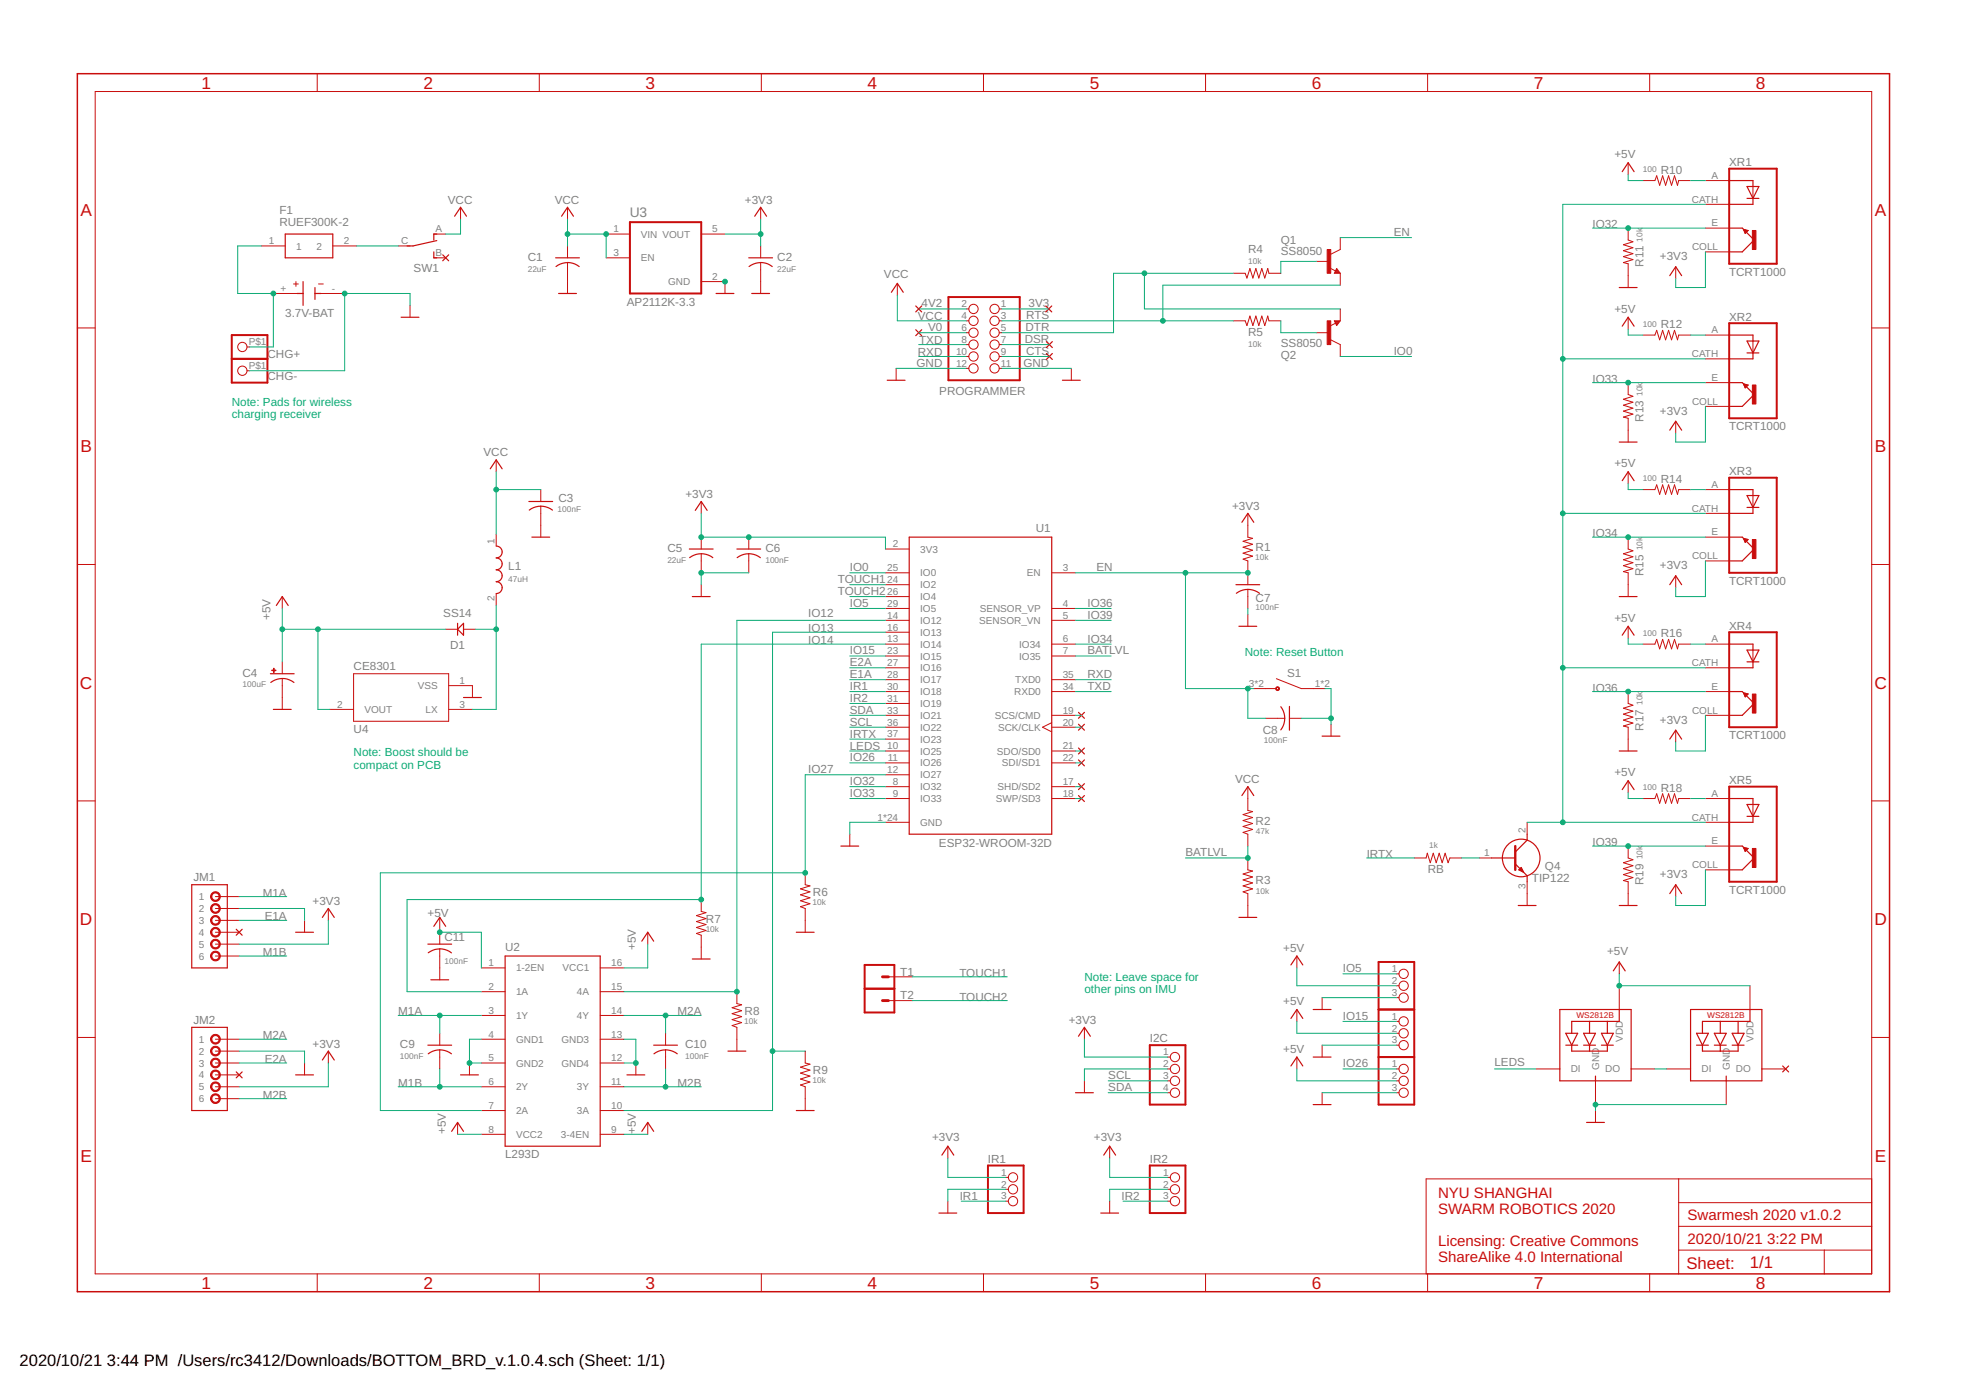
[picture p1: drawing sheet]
<svg xmlns="http://www.w3.org/2000/svg" width="420mm" height="297mm" viewBox="0 0 420 297" stroke-linecap="round" stroke-linejoin="round" font-family="sans-serif">
<g fill="none" stroke="#c90d0c" stroke-width=".25">
<path d="M346.7 36.7l1.3-1.9 1.2 1.9M369.5 38.6h5.1v1.3M373.4 39.9h2.5l-1.3 2.5zM61 50h10.1v5.1h-10.1zM92.7 53.8v1.3h.6M93.3 50h-.6v1.3M93.3 51.4l-5 1.2h-1.3M94.6 54.5l1.3 1.2M95.9 54.5l-1.3 1.2M97.2 46.2l1.2-1.9 1.3 1.9M118.7 55.1h5.1M118.8 57a4 4 0 0 1 5 0"/>
<path d="M120 46.2l1.3-1.9 1.3 1.9M160 55.1h5.1M160.1 57a4 4 0 0 1 4.9 0M161.3 46.2l1.3-1.9 1.2 1.9M285.7 57.9l.1 .2h-.4l.3-.5 .5 .7h-.8M356.8 58.9l1.3-1.9 1.3 1.9M369.5 48.7h2.8l2.6 2.6-2.6 2.5h-2.5M373.4 42.4h2.5M374.6 42.4v1.3h-5.1M63.5 62.7h1.3M64.8 60.2v5.1M67.3 62.7h1.3"/>
<path d="M67.3 61.4v2.6M85.7 67.8h3.8M119.4 62.7h3.8M153 62.7h3.8M160.7 62.7h3.8M190.5 62.5l1.3-1.9 1.2 1.9M195.7 70.5l1.3 1.2M195.7 65.4l1.3 1.3M197 70.5l-1.3 1.2M197 65.4l-1.3 1.3M223.5 65.4l1.3 1.3M223.6 75.5l1.3 1.3"/>
<path d="M223.6 73l1.3 1.3M224.8 65.4l-1.3 1.3M224.9 75.5l-1.3 1.3M224.9 73l-1.3 1.3M285.4 68.7h.8l-.5 .6-.3-.5h.4l-.1 .3M346.1 61.4h3.8M346.7 69.7l1.3-1.9 1.2 1.9M369.5 71.6h5.1v1.3M373.4 72.9h2.5l-1.3 2.5zM373.4 75.4h2.5M374.6 75.4v1.3h-5.1M189.6 81.3h3.8"/>
<path d="M227.1 81.3h3.8M346.1 94.5h3.8M356.8 91.9l1.3-1.9 1.3 1.9M369.5 81.8h2.8l2.6 2.5-2.6 2.5h-2.5M104.8 100.2l1.2-1.9 1.3 1.9M106 116.7a1.27 1.27 0 0 1 1.3 1.3 1.27 1.27 0 0 1-1.3 1.2 1.27 1.27 0 0 1 1.3 1.3 1.27 1.27 0 0 1-1.3 1.3 1.27 1.27 0 0 1 1.3 1.2 1.27 1.27 0 0 1-1.3 1.3 1.27 1.27 0 0 1 1.3 1.3 1.27 1.27 0 0 1-1.3 1.3M113 107.2h5.1M113.7 114.8h3.8M115.6 108.2l1.5 .3 1 .5M115.6 108.2l-1.6 .3-.9 .5M147.3 117.3h5.1M147.4 119.2a4 4 0 0 1 4.9 0"/>
<path d="M148.6 109.1l1.3-1.9 1.2 1.9M157.5 117.3h5.1M157.5 119.2a4 4 0 0 1 5 0M194.3 114.8h30.5v63.5h-30.5zM265.4 111.6l1.3-1.9 1.2 1.9M346.7 102.7l1.3-1.9 1.2 1.9M369.5 114.8h2.8l2.6 2.5-2.6 2.6h-2.5M369.5 104.6h5.1v1.3M373.4 105.9h2.5l-1.3 2.5zM373.4 108.4h2.5M374.6 108.4v1.3h-5.1M59.1 129.4l1.2-1.9 1.3 1.9"/>
<path d="M97.8 133.2v2.5M99.1 133.2v2.5l-1.3-1.2zM148 127.5h3.8M264.1 124.9h5.1M264.8 133.8h3.8M266.7 125.9l1.5 .4 1 .5M266.7 126l-1.6 .3-.9 .5M346.1 127.5h3.8M346.7 135.7l1.3-1.9 1.2 1.9M356.8 124.9l1.3-1.9 1.3 1.9M369.5 137.6h5.1v1.3M373.4 138.9h2.5l-1.3 2.5z"/>
<path d="M57.8 144h5.1M57.9 145.8a4 4 0 0 1 4.9 0M58.4 151.6h3.8M99.1 149.1h3.8M230.5 152.2l1.3 1.3M230.5 154.8l1.3 1.2M230.5 159.9l1.3 1.2M231.8 152.2l-1.3 1.3M231.8 154.8l-1.3 1.2M231.8 159.9l-1.3 1.2M273.7 151a4 4 0 0 1 0 5M275.6 151v5"/>
<path d="M282.6 157.3h3.8M356.8 157.9l1.3-1.9 1.3 1.9M369.5 147.8h2.8l2.6 2.5-2.6 2.6h-2.5M373.4 141.4h2.5M374.6 141.4v1.3h-5.1M230.5 162.4l1.3 1.3M230.5 167.5l1.3 1.2M230.5 170l1.3 1.3M231.8 162.4l-1.3 1.3M231.8 167.5l-1.3 1.2M231.8 170l-1.3 1.3M265.4 170l1.3-1.9 1.2 1.9"/>
<path d="M326.4 178.3v1.2l-2.6 2.6M346.1 160.5h3.8M346.7 168.7l1.3-1.9 1.2 1.9M369.5 170.6h5.1v1.3M373.4 171.9h2.5l-1.3 2.6zM373.4 174.5h2.5M374.6 174.5v1.2h-5.1M41 189.1h7.6v17.7h-7.6zM50.5 198.6l1.3 1.3M51.8 198.6l-1.3 1.3M63.2 199.2h3.8M68.9 196l1.3-1.9 1.2 1.9"/>
<path d="M92.7 198l1.3-2 1.2 2M170.2 199.2h3.8M179.7 180.8h3.8M264.8 196h3.8M318.7 183.3h5.1M323.8 184.6l2.6 2.6v1.2M324.5 193.5h3.8M324.6 185.9l.5-.5 .5 1zM324.7 185.8h.6M324.8 186h.6M324.9 185.6h.3M325.3 186.2h.2"/>
<path d="M346.1 193.5h3.8M356.8 191l1.3-1.9 1.3 1.9M369.5 180.8h2.8l2.6 2.5-2.6 2.6h-2.5M41 219.5h7.6v17.8h-7.6zM91.4 201.8h5.1M91.5 203.6a4 4 0 0 1 5 0M92.1 209.4h3.8M107.9 204.3h20.4v40.6h-20.4zM137.2 201.1l1.2-1.9 1.3 1.9M148 204.9h3.8M275.9 206.2l1.3-1.9 1.2 1.9M275.9 217.6l1.3-1.9 1.2 1.9"/>
<path d="M280.6 215.7h3.9M333.4 215.7h15.2v15.3h-15.2zM339.7 218.3v2.5M343.5 218.3v2.5M344.8 207.5l1.3-1.9 1.2 1.9M346.1 215.7v2.6h-10.2v2.5M361.3 215.7h15.2v15.3h-15.2zM367.6 218.3v2.5M371.5 218.3v2.5M374 215.7v2.6h-10.2v2.5M50.5 229.1l1.3 1.2M51.8 229.1l-1.3 1.2"/>
<path d="M63.2 229.7h3.8M68.9 226.5l1.3-1.9 1.2 1.9M91.4 223.4h5.1M91.5 225.2a4 4 0 0 1 5 0M98.4 229.7h3.8M134 229.7h3.8M139.7 223.4h5.1M139.8 225.2a4.1 4.1 0 0 1 4.9 0M155.6 224.6h3.8M170.2 237.3h3.8M229.8 233.5h3.9M230.5 221.4l1.3-1.9 1.2 1.9"/>
<path d="M275.9 227.8l1.3-1.9 1.2 1.9M280.6 225.9h3.9M280.6 236.1h3.9M334.6 223.4h2.6M334.6 220.8h2.6l-1.3 2.6zM335.9 223.4v1.2h7.6v-1.2M338.4 223.4h2.6M338.4 220.8h2.6l-1.3 2.6zM339.1 239.9h3.8M339.7 223.4v1.2M341 230v1M342.2 223.4h2.6"/>
<path d="M342.2 220.8h2.6l-1.3 2.6zM362.6 223.4h2.5M362.6 220.8h2.5l-1.3 2.6zM363.8 223.4v1.2h7.7v-1.2M366.4 223.4h2.5M366.4 220.8h2.5l-1.3 2.6zM367.6 223.4v1.2M368.9 230v1M370.2 223.4h2.5M370.2 220.8h2.5l-1.2 2.6zM381 227.8l1.2 1.3M382.2 227.8l-1.2 1.3"/>
<path d="M96.5 241.8l1.3-1.9 1.3 1.9M137.2 241.8l1.2-1.9 1.3 1.9M200.7 259.2h3.8M201.3 246.8l1.3-1.9 1.2 1.9M235.2 259.2h3.9M235.9 246.8l1.3-1.9 1.2 1.9"/>
<circle cx="325.1" cy="183.3" r="4"/>
</g>
<g fill="none" stroke="#c90d0c" stroke-width=".21">
<path d="M20.3 19.6h379.7v252.6h-379.7zM67.8 15.7v3.9M115.3 15.7v3.9M162.7 15.7v3.9M210.2 15.7v3.9M257.6 15.7v3.9M305.1 15.7v3.9M352.6 15.7v3.9M348 34.8v2.5M351.1 38.6h2.6l.4-1 .6 2 .6-2 .7 2 .6-2 .6 2 .7-2 .6 2 .3-1h2.5M364.5 38.6h5M374.6 39.9v2.5"/>
<path d="M55.9 52.6h5.1M71.1 52.6h5.1M85.1 52.6h2.5M92.7 50h2.5M92.7 55.1h2.5M98.4 44.3v2.5M121.3 44.3v2.5M121.3 52.6v2.5M121.3 56.1v6.6M129.5 50h5.1M129.5 55.1h5.1M149.9 50h5"/>
<path d="M162.6 44.3v2.5M162.6 52.6v2.5M162.6 56.1v6.6M263.6 58.4h2.5l.4 1 .6-2 .7 2 .6-2 .6 2 .7-2 .6 2 .6-2 .3 1h2.5M281.3 55.9h2.6M284.2 57.3l1.2 .6M285.7 57.4l.7 1h-1.2zM286.4 50.8v2.5l-2 1M286.4 58.4v2.5M348 48.7v2.6l1 .4-2.1 .6 2.1 .6-2.1 .7 2.1 .6-2.1 .6 2.1 .7-2.1 .6 1.1 .3v5M358.1 57v2.5M364.5 43.7h5"/>
<path d="M364.5 48.7h5M364.5 53.8h5M372.6 49l1 .3-.6 .6zM372.6 49h.1M372.6 49.1h.5M372.7 49.3h.9M372.7 49.4h.8M372.8 49.5h.6M372.9 49.6h.4M372.9 49.7h.2M373 49.9h.1M16.5 70.1h3.8"/>
<path d="M52.8 74.1h.5M52.8 79.2h.5M58.4 62.7h5.1M62.7 60.7h1.1M63.2 60.2v1M68.1 60.7h1M68.6 62.7h5.1M87.6 65.3v2.5M149.9 60.2h5v2.5M191.5 78.7v2.6M191.8 60.6v2.5M206.5 68.6h.6"/>
<path d="M206.5 71.1h.6M206.5 66h.6M206.5 73.6h.6M206.5 76.2h.6M206.5 78.7h.6M213.6 68.6h.5M213.6 71.1h.5M213.6 66h.5M213.6 73.6h.5M213.6 76.2h.5M213.6 78.7h.5M229 78.7v2.6"/>
<path d="M263.6 68.6h2.5l.4 1 .6-2.1 .7 2.1 .6-2.1 .6 2.1 .7-2.1 .6 2.1 .6-2.1 .3 1.1h2.5M281.3 71.1h2.6M284.4 72.6l2 1v2.6M285.2 68.6h1.2l-.7 1zM285.4 69.1l-1.2 .6M286.4 66v2.6M348 67.8v2.5M351.1 71.6h2.6l.4-1 .6 2 .6-2 .7 2 .6-2 .6 2 .7-2 .6 2 .3-1h2.5M364.5 71.6h5M364.5 76.7h5M374.6 72.9v2.5M400 70.1h3.8"/>
<path d="M106 98.3v2.5M348 81.8v2.5l1 .4-2.1 .6 2.1 .7-2.1 .6 2.1 .6-2.1 .7 2.1 .6-2.1 .6 1.1 .3v5.1M358.1 90v2.6M364.5 81.8h5M364.5 86.8h5M372.6 82l1 .3-.6 .6zM372.6 82.1h.2M372.7 82.2h.6M372.7 82.3h.9M372.8 82.4h.6M372.8 82.5h.5M372.9 82.7h.3"/>
<path d="M372.9 82.8h.2M106 114.2v2.5M115.6 104.6v2.6M115.6 108.2v6.6M149.9 107.2v2.5M149.9 114.8v2.5M149.9 118.3v4.1M160 114.8v2.5M160 118.3v4.1M189.2 117.3h5.1M266.7 109.7v5.1l1 .2-2 .7 2 .6-2 .6 2 .7-2 .6 2 .7-2 .6 1 .4v5M348 100.8v2.6"/>
<path d="M348 114.8v2.5l1 .4-2.1 .6 2.1 .7-2.1 .6 2.1 .6-2.1 .7 2.1 .6-2.1 .7 1.1 .2v5.1M351.1 104.6h2.6l.4-1 .6 2 .6-2 .7 2 .6-2 .6 2 .7-2 .6 2 .3-1h2.5M364.5 104.6h5M364.5 109.7h5M364.5 114.8h5M364.5 119.9h5M372.6 115l1 .3-.6 .6zM372.6 115.1h.3M372.7 115.2h.7M372.7 115.4h.8M372.8 115.5h.6M372.8 115.6h.5"/>
<path d="M372.9 115.7h.3M372.9 115.8h.1M374.6 105.9v2.5M16.5 120.6h3.8M60.3 127.5v2.5M95.2 134.5h2.6M99.1 134.5h2.5M106 126.9v2.5M149.9 124.9v2.6M189.2 122.4h5.1M189.2 130h5.1M189.2 132.6h5.1"/>
<path d="M189.2 137.6h5.1M189.2 135.1h5.1M189.2 124.9h5.1M189.2 127.5h5.1M224.8 122.4h5M224.8 130h5M224.8 132.6h5M224.8 137.6h5M266.7 126v4M266.7 131.3v2.5M348 133.8v2.6M351.1 137.6h2.6l.4-1 .6 2.1 .6-2.1 .7 2.1 .6-2.1 .6 2.1 .7-2.1 .6 2.1 .3-1.1h2.5"/>
<path d="M358.1 123v2.6M364.5 137.6h5M374.6 138.9v2.5M400 120.6h3.8M60.3 141.4v2.6M60.3 145v6.6M70.5 151.6h5.1M75.6 144h20.3v10.1h-20.3zM95.9 151.6h5.1M95.9 146.5h5.1v2.6M189.2 140.2h5.1M189.2 142.7h5.1"/>
<path d="M189.2 145.2h5.1M189.2 147.8h5.1M189.2 150.3h5.1M189.2 152.9h5.1M189.2 155.4h5.1M189.2 157.9h5.1M224.8 140.2h5M224.8 145.2h5M224.8 147.8h5M224.8 152.9h5M224.8 155.4h5M224.8 154.4l-2 1 2 1"/>
<path d="M267.9 147.2h4.7M270.5 153.5h4.1M272.8 145l5.3 2.2h5.1M275.6 153.5h2.5M284.5 154.8v2.5M348 147.8v2.5l1 .4-2.1 .6 2.1 .7-2.1 .6 2.1 .6-2.1 .7 2.1 .6-2.1 .7 1.1 .2v5.1M358.1 156v2.6M364.5 142.7h5M364.5 147.8h5M364.5 152.9h5M372.6 148l1 .3-.6 .6M372.6 148l.4 .9"/>
<path d="M372.6 148.1h.1M372.6 148.2h.5M372.7 148.3h.8M372.7 148.4h.8M372.8 148.5h.6M372.9 148.7h.4M372.9 148.8h.2M373 148.9h.1M16.5 171.2h3.8M181.6 178.3v2.5M189.2 175.7h5.1M189.2 170.6h5.1"/>
<path d="M189.2 168.1h5.1M189.2 160.5h5.1M189.2 163h5.1M189.2 165.6h5.1M224.8 170.6h5M224.8 168.1h5M224.8 160.5h5M224.8 163h5M266.7 168.1v5.1l1 .2-2 .7 2 .6-2 .6 2 .7-2 .6 2 .6-2 .7 1 .4v2.5M326.4 175.7v2.6M348 166.8v2.6M351.1 170.6h2.6l.4-1 .6 2.1 .6-2.1 .7 2.1 .6-2.1 .6 2.1 .7-2.1 .6 2.1 .3-1.1h2.5"/>
<path d="M364.5 175.7h5M364.5 170.6h5M374.6 171.9v2.6M400 171.2h3.8M46 191.6h5.1M46 194.1h5.1M46 196.7h5.1M46 199.2h5.1M65.1 196.7v2.5M70.2 194.1v2.6M94 196v2.6M94 199.2v2.6"/>
<path d="M138.4 199.2v2.6M149.9 192.2v2.6l1 .2-2.1 .7 2.1 .6-2.1 .6 2.1 .7-2.1 .6 2.1 .6-2.1 .7 1.1 .4v5M172.1 186.5v2.6l1 .2-2 .6 2 .7-2 .6 2 .7-2 .6 2 .6-2 .7 1 .3v5.1M266.7 183.3v2.6l1 .2-2 .7 2 .6-2 .6 2 .7-2 .6 2 .6-2 .7 1 .4v5M302.2 183.3h2.6l.2-1 .7 2.1 .6-2.1 .6 2.1 .7-2.1 .6 2.1 .6-2.1 .7 2.1 .4-1.1h2.5M316.2 183.3h2.5M326.4 188.4v5.1M348 180.8v2.5l1 .4-2.1 .7 2.1 .6-2.1 .6 2.1 .7-2.1 .6 2.1 .6-2.1 .7 1.1 .2v5.1M358.1 189.1v2.5M364.5 180.8h5M364.5 185.9h5M372.6 181.1l1 .2-.6 .6z"/>
<path d="M372.6 181.1h.1M372.7 181.2h.5M372.7 181.3h.9M372.8 181.5h.7M372.8 181.6h.5M372.9 181.7h.3M372.9 181.8h.2M373 181.9v.1M46 201.8h5.1M46 204.3h5.1M94 202.8v6.6M102.9 206.8h5"/>
<path d="M102.9 211.9h5M102.9 217h5M128.3 206.8h5M128.3 211.9h5M128.3 217h5M157.5 211.9v2.6l1 .2-2 .6 2 .7-2 .6 2 .7-2 .6 2 .6-2 .7 1 .3v5.1M189.9 208.7h5M189.9 213.8h5M231.8 219.5v2.6M277.2 204.3v2.5M277.2 215.7v2.6M282.6 213.2v2.5"/>
<path d="M298.4 208.1h.6M298.4 210.7h.6M298.4 213.2h.6M298.4 218.3h.6M346.1 205.6v2.5M346.1 210.7v5M374 210.7v5M16.5 221.7h3.8M46 222.1h5.1M46 227.2h5.1M46 232.2h5.1M46 224.6h5.1"/>
<path d="M46 229.7h5.1M46 234.8h5.1M65.1 227.2v2.5M70.2 224.6v2.6M94 220.8v2.6M94 224.4v4M97.8 239.9v2.5M100.3 227.2v2.5M102.9 222.1h5M102.9 227.2h5M102.9 232.2h5M102.9 237.3h5"/>
<path d="M128.3 222.1h5M128.3 227.2h5M128.3 232.2h5M128.3 237.3h5M135.9 227.2v2.5M138.4 239.9v2.5M142.2 220.8v2.6M142.2 224.4v4M172.1 224.6v2.6l1 .2-2 .6 2 .7-2 .6 2 .7-2 .6 2 .6-2 .7 1 .3v5.1M231.8 231v2.5M249.5 228.4h.6M249.5 225.9h.6"/>
<path d="M249.5 231h.6M249.5 233.5h.6M277.2 225.9v2.5M282.6 223.4v2.5M282.6 233.5v2.6M298.4 228.4h.6M298.4 231h.6M298.4 233.5h.6M298.4 220.8h.6M298.4 223.4h.6M328.3 228.4h5.1M341 231v5.1"/>
<path d="M341 237.3v2.6M348.6 228.4h5.1M356.2 228.4h5.1M368.9 231v5.1M376.5 228.4h5.1M400 221.7h3.8M102.9 242.4h5M128.3 242.4h5M202.6 244.9v2.6M202.6 256.7v2.5M214.9 251.6h.6M214.9 254.1h.6"/>
<path d="M214.9 256.7h.6M237.2 244.9v2.6M237.2 256.7v2.5M249.5 251.6h.6M249.5 254.1h.6M249.5 256.7h.6M358.8 251.9v20.3M358.8 257h41.2M400 251.9h-95.2v20.3M67.8 272.2v3.8M115.3 272.2v3.8M162.7 272.2v3.8"/>
<path d="M210.2 272.2v3.8M257.6 272.2v3.8M305.1 272.2v3.8M352.6 272.2v3.8M358.8 267.1h41.2M358.8 262.1h41.2M389.9 267.1v5.1"/>
<circle cx="51.8" cy="74.1" r=".99"/>
<circle cx="51.8" cy="79.2" r=".99"/>
<circle cx="208" cy="68.6" r=".99"/>
<circle cx="208" cy="76.2" r=".99"/>
<circle cx="208" cy="78.7" r=".99"/>
<circle cx="208" cy="66" r=".99"/>
<circle cx="208" cy="71.1" r=".99"/>
<circle cx="208" cy="73.6" r=".99"/>
<circle cx="212.6" cy="76.2" r=".99"/>
<circle cx="212.6" cy="73.6" r=".99"/>
<circle cx="212.6" cy="78.7" r=".99"/>
<circle cx="212.6" cy="66" r=".99"/>
<circle cx="212.6" cy="68.6" r=".99"/>
<circle cx="212.6" cy="71.1" r=".99"/>
<circle cx="300" cy="210.7" r=".99"/>
<circle cx="300" cy="213.2" r=".99"/>
<circle cx="300" cy="208.1" r=".99"/>
<circle cx="300" cy="218.3" r=".99"/>
<circle cx="251.1" cy="228.4" r=".99"/>
<circle cx="251.1" cy="233.5" r=".99"/>
<circle cx="251.1" cy="231" r=".99"/>
<circle cx="251.1" cy="225.9" r=".99"/>
<circle cx="300" cy="233.5" r=".99"/>
<circle cx="300" cy="220.8" r=".99"/>
<circle cx="300" cy="231" r=".99"/>
<circle cx="300" cy="228.4" r=".99"/>
<circle cx="300" cy="223.4" r=".99"/>
<circle cx="216.5" cy="256.7" r=".99"/>
<circle cx="216.5" cy="251.6" r=".99"/>
<circle cx="216.5" cy="254.1" r=".99"/>
<circle cx="251.1" cy="256.7" r=".99"/>
<circle cx="251.1" cy="251.6" r=".99"/>
<circle cx="251.1" cy="254.1" r=".99"/>
</g>
<g fill="#c90d0c" stroke="#c90d0c" stroke-width=".21">
<path d="M45.2 191a1.04 1.04 0 0 1 1.7 0 1.04 1.04 0 0 1-.5 1.6 1.04 1.04 0 0 1-1.4-1h.3a.79 .79 0 0 1 1-.7 .79 .79 0 0 1 .3 1.3 .79 .79 0 0 1-1.3-.4v-.2h-.3z" fill-rule="evenodd"/>
<path d="M45.2 193.5a1.04 1.04 0 0 1 1.7 0 1.04 1.04 0 0 1-.5 1.6 1.04 1.04 0 0 1-1.4-1h.3a.79 .79 0 0 1 1-.7 .79 .79 0 0 1 .3 1.3 .79 .79 0 0 1-1.3-.3v-.3h-.3z" fill-rule="evenodd"/>
<path d="M45.2 196.1a1.04 1.04 0 0 1 1.7 0 1.04 1.04 0 0 1-.5 1.6 1.04 1.04 0 0 1-1.4-1h.3a.79 .79 0 0 1 1-.8 .79 .79 0 0 1 .3 1.3 .79 .79 0 0 1-1.3-.3v-.2h-.3z" fill-rule="evenodd"/>
<path d="M45.2 198.6a1.04 1.04 0 0 1 1.7 0 1.04 1.04 0 0 1-.5 1.6 1.04 1.04 0 0 1-1.4-1h.3a.79 .79 0 0 1 1-.7 .79 .79 0 0 1 .3 1.3 .79 .79 0 0 1-1.3-.3v-.3h-.3z" fill-rule="evenodd"/>
<path d="M45.4 200.9a1.04 1.04 0 0 1 1.6 .4 1.04 1.04 0 0 1-.7 1.5 1.04 1.04 0 0 1-1.3-1h.3a.79 .79 0 0 1 1-.8 .79 .79 0 0 1 .3 1.3 .79 .79 0 0 1-1.3-.3v-.2h-.3z" fill-rule="evenodd"/>
<path d="M45.4 203.5a1.04 1.04 0 0 1 1.6 .4 1.04 1.04 0 0 1-.7 1.4 1.04 1.04 0 0 1-1.3-1h.3a.79 .79 0 0 1 1-.7 .79 .79 0 0 1 .3 1.3 .79 .79 0 0 1-1.3-.4v-.2h-.3z" fill-rule="evenodd"/>
<path d="M45.4 221.3a1.04 1.04 0 0 1 1.6 .3 1.04 1.04 0 0 1-.7 1.5 1.04 1.04 0 0 1-1.3-1h.3a.79 .79 0 0 1 1-.8 .79 .79 0 0 1 .3 1.3 .79 .79 0 0 1-1.3-.3v-.2h-.3z" fill-rule="evenodd"/>
<path d="M45.4 223.8a1.04 1.04 0 0 1 1.6 .4 1.04 1.04 0 0 1-.7 1.4 1.04 1.04 0 0 1-1.3-1h.3a.79 .79 0 0 1 1-.7 .79 .79 0 0 1 .3 1.3 .79 .79 0 0 1-1.3-.3v-.3h-.3z" fill-rule="evenodd"/>
<path d="M45.4 226.3a1.04 1.04 0 0 1 1.6 .4 1.04 1.04 0 0 1-.7 1.5 1.04 1.04 0 0 1-1.3-1h.3a.79 .79 0 0 1 1-.8 .79 .79 0 0 1 .3 1.3 .79 .79 0 0 1-1.3-.3v-.2h-.3z" fill-rule="evenodd"/>
<path d="M45.4 228.9a1.04 1.04 0 0 1 1.6 .4 1.04 1.04 0 0 1-.7 1.4 1.04 1.04 0 0 1-1.3-1h.3a.79 .79 0 0 1 1-.7 .79 .79 0 0 1 .3 1.3 .79 .79 0 0 1-1.3-.4v-.2h-.3z" fill-rule="evenodd"/>
<path d="M45.4 231.4a1.04 1.04 0 0 1 1.6 .4 1.04 1.04 0 0 1-.7 1.5 1.04 1.04 0 0 1-1.3-1.1h.3a.79 .79 0 0 1 1-.7 .79 .79 0 0 1 .3 1.3 .79 .79 0 0 1-1.3-.3v-.3h-.3z" fill-rule="evenodd"/>
<path d="M45.4 234a1.04 1.04 0 0 1 1.6 .3 1.04 1.04 0 0 1-.7 1.5 1.04 1.04 0 0 1-1.3-1h.3a.79 .79 0 0 1 1-.8 .79 .79 0 0 1 .3 1.3 .79 .79 0 0 1-1.3-.3v-.2h-.3z" fill-rule="evenodd"/>
<path d="M272.8 146.8a.41 .41 0 0 1 .6 .2 .41 .41 0 0 1-.3 .6 .41 .41 0 0 1-.5-.4h.2a.26 .26 0 0 1 .3-.3 .26 .26 0 0 1 .2 .4 .26 .26 0 0 1-.4 .1l-.3-.2z" fill-rule="evenodd"/>
</g>
<g fill="#c90d0c" stroke="#c90d0c" stroke-width=".21">
<path d="M58.1 143.2h.9v.1h-.9z"/>
<path d="M58.5 142.8h.1v.9h-.1z"/>
<path d="M283.6 53.3h.8v5.1h-.8z"/>
<path d="M283.6 68.6h.8v5h-.8z"/>
<path d="M374.5 49.3h.8v4h-.8z"/>
<path d="M374.5 82.3h.8v4h-.8z"/>
<path d="M374.5 115.3h.8v4.1h-.8z"/>
<path d="M374.5 148.3h.8v4.1h-.8z"/>
<path d="M374.5 181.3h.8v4.1h-.8z"/>
</g>
<g fill="none" stroke="#c90d0c" stroke-width=".42">
<path d="M369.5 36h10.2v20.4h-10.2zM134.6 47.5h15.3v15.2h-15.3zM49.5 71.6h7.6v10.2h-7.6zM49.5 76.7h7.6M202.7 63.5h15.2v17.8h-15.2zM369.5 69.1h10.2v20.3h-10.2zM369.5 102.1h10.2v20.3h-10.2zM369.5 135.1h10.2v20.3h-10.2zM369.5 168.1h10.2v20.3h-10.2zM184.8 206.2h6.3v10.2h-6.3zM184.8 211.3h6.3M294.6 205.6h7.6v30.5h-7.6z"/>
<path d="M294.6 215.7h7.6M245.7 223.4h7.6v12.7h-7.6zM294.6 225.9h7.6M211.1 249.1h7.7v10.1h-7.7zM245.7 249.1h7.6v10.1h-7.6z"/>
</g>
<path d="M188.6 208.7h1.3M188.6 213.8h1.3" fill="none" stroke="#c90d0c" stroke-width=".61"/>
<path d="M16.5 15.7h387.3v260.3h-387.3z" fill="none" stroke="#c90d0c" stroke-width=".32"/>
<path d="M323.8 180.8v5.1" fill="none" stroke="#c90d0c" stroke-width=".51"/>
<g fill="none" stroke="#0dab76" stroke-width=".21">
<path d="M348 37.3v1.3h3.1M361.3 38.6h3.2M55.9 52.6h-5.1v10.1h7.6v11.4h-5.1M76.2 52.6h8.9M98.4 46.8v3.2h-3.2M121.3 50h8.2v5.1M121.3 46.8v5.8M154.9 50h7.7M162.6 46.8v5.8M244.6 58.4v7.6h41.8M263.6 58.4h-25.6v12.7h-23.9M281.3 55.9h-7.6v2.5"/>
<path d="M286.4 50.8h15.3M340.3 48.7h24.2M364.5 53.8v7.6h-6.4v-1.9M364.5 43.7h-30.5v132M87.6 65.3v-2.6h-13.9v16.5h-20.4M191.5 78.7h15M191.8 63.1v5.5h14.7M196.3 76.2h10.2M196.3 71.1h10.2M196.3 73.6h10.2M196.5 66h10M214.1 78.7h14.9"/>
<path d="M214.1 76.2h10.2M214.1 66h10M214.1 68.6h49.5M214.1 73.6h10.2M273.7 68.6v2.5h7.6M286.4 76.2h15.3M286.4 60.9h-37.9v7.7M334 76.7h30.5M348 70.3v1.3h3.1M361.3 71.6h3.2M340.3 81.8h24.2M364.5 86.8v7.7h-6.4v-1.9"/>
<path d="M106 100.8v13.4M106 104.6h9.6M149.9 109.7v5.1h39.3v2.5M334 109.7h30.5M340.3 114.8h24.2M348 103.4v1.2h3.1M361.3 104.6h3.2M364.5 119.9v7.6h-6.4v-1.9M60.3 134.5h34.9M60.3 130v11.4M67.9 134.5v17.1h2.6M101.6 134.5h4.4"/>
<path d="M106 129.4v22.2h-5M160 122.4h-10.1v2.5M181.6 122.4h7.6M181.6 127.5h7.6M181.6 124.9h7.6M181.6 130h7.6M189.2 137.6h-39.3v54.6h-62.9v19.7h15.9M189.2 132.6h-31.7v79.3h-24.2M189.2 135.1h-24.1v102.2h-31.8M229.8 122.4h36.9M229.8 137.6h7.7M229.8 132.6h7.7"/>
<path d="M229.8 130h7.7M253.3 122.4v24.8h14.6M266.7 130v1.3M348 136.4v1.2h3.1M361.3 137.6h3.2M181.6 145.2h7.6M181.6 142.7h7.6M181.6 152.9h7.6M181.6 155.4h7.6M181.6 140.2h7.6M181.6 147.8h7.6M181.6 150.3h7.6"/>
<path d="M181.6 157.9h7.6M229.8 145.2h7.7M229.8 152.9h1.3M229.8 155.4h1.3M229.8 140.2h7.7M229.8 147.8h7.7M266.7 147.2v6.3h3.8M278.1 153.5h6.4M283.2 147.2h1.3v7.6M334 142.7h30.5M340.3 147.8h24.2M364.5 152.9v7.6h-6.4v-1.9"/>
<path d="M181.6 160.5h7.6M181.6 163h7.6M181.6 168.1h7.6M181.6 170.6h7.6M189.2 175.7h-7.6v2.6M189.2 165.6h-17.1v20.9h-90.8v50.8h21.6M229.8 160.5h1.3M229.8 163h1.3M229.8 168.1h1.3M229.8 170.6h1.3M326.4 175.7h38.1M348 169.4v1.2h3.1"/>
<path d="M361.3 170.6h3.2M51.1 194.1h14v2.6M51.1 191.6h10.2M51.1 196.7h10.2M70.2 196.7v5.1h-19.1M94 198.6v.6h8.9v7.6M266.7 180.8v2.5h-13.4M292.1 183.3h10.1M312.4 183.3h3.8M340.3 180.8h24.2M364.5 185.9v7.6h-6.4v-1.9M51.1 204.3h10.2"/>
<path d="M85.1 217h17.8M94 217v3.8M133.3 217h16.6M138.4 201.8v5h-5.1M142.2 217v3.8M194.9 213.8h20.4M194.9 208.7h20.4M277.2 206.8v3.9h21.2M277.2 218.3v2.5h21.2M282.6 213.2h15.8M287 208.1h11.4M287 218.3h11.4"/>
<path d="M346.1 208.1v2.6h27.9M51.1 227.2h10.2M51.1 222.1h10.2M51.1 224.6h14v2.6M51.1 234.8h10.2M70.2 227.2v5h-19.1M85.1 232.2h17.8M94 228.4v3.8M102.9 222.1h-2.6v5.1h2.6M133.3 222.1h2.6v5.1h-2.6M133.3 232.2h16.6M142.2 228.4v3.8"/>
<path d="M165.1 224.6h7M231.8 222.1v3.8h17.7M236.8 233.5h12.7M236.8 231h12.7M249.5 228.4h-17.7v2.6M277.2 228.4v2.6h21.2M282.6 223.4h15.8M282.6 233.5h15.8M287 228.4h11.4M319.4 228.4h8.9M353.7 228.4h2.5M368.9 236.1h-27.9v1.2"/>
<path d="M97.8 242.4h5.1M133.3 242.4h5.1M202.6 247.5v4.1h12.3M205.4 256.7h9.5M214.9 254.1h-12.3v2.6M237.2 247.5v4.1h12.3M240 256.7h9.5M249.5 254.1h-12.3v2.6"/>
</g>
<g fill="#0dab76" stroke="#0dab76" stroke-width=".21">
<circle cx="100.3" cy="227.2" r=".51"/>
<circle cx="135.9" cy="227.2" r=".51"/>
<circle cx="154.9" cy="60.2" r=".51"/>
<circle cx="149.9" cy="122.4" r=".51"/>
<circle cx="341" cy="236.1" r=".51"/>
<circle cx="73.7" cy="62.7" r=".51"/>
<circle cx="284.5" cy="153.5" r=".51"/>
<circle cx="94" cy="217" r=".51"/>
<circle cx="94" cy="232.2" r=".51"/>
<circle cx="142.2" cy="217" r=".51"/>
<circle cx="142.2" cy="232.2" r=".51"/>
<circle cx="149.9" cy="192.2" r=".51"/>
<circle cx="172.1" cy="186.5" r=".51"/>
<circle cx="165.1" cy="224.6" r=".51"/>
<circle cx="58.4" cy="62.7" r=".51"/>
<circle cx="160" cy="114.8" r=".51"/>
<circle cx="149.9" cy="114.8" r=".51"/>
<circle cx="162.6" cy="50" r=".51"/>
<circle cx="157.5" cy="211.9" r=".51"/>
<circle cx="106" cy="134.5" r=".51"/>
<circle cx="266.7" cy="147.2" r=".51"/>
<circle cx="266.7" cy="122.4" r=".51"/>
<circle cx="253.3" cy="122.4" r=".51"/>
<circle cx="348" cy="48.7" r=".51"/>
<circle cx="348" cy="81.8" r=".51"/>
<circle cx="266.7" cy="183.3" r=".51"/>
<circle cx="244.6" cy="58.4" r=".51"/>
<circle cx="248.5" cy="68.6" r=".51"/>
<circle cx="348" cy="114.8" r=".51"/>
<circle cx="348" cy="180.8" r=".51"/>
<circle cx="348" cy="147.8" r=".51"/>
<circle cx="67.9" cy="134.5" r=".51"/>
<circle cx="60.3" cy="134.5" r=".51"/>
<circle cx="346.1" cy="210.7" r=".51"/>
<circle cx="94" cy="199.2" r=".51"/>
<circle cx="129.5" cy="50" r=".51"/>
<circle cx="121.3" cy="50" r=".51"/>
<circle cx="106" cy="104.6" r=".51"/>
<circle cx="334" cy="76.7" r=".51"/>
<circle cx="334" cy="109.7" r=".51"/>
<circle cx="334" cy="142.7" r=".51"/>
<circle cx="334" cy="175.7" r=".51"/>
</g>
<g font-size="3.7" fill="#c90d0c">
<text x="43" y="18.9">1</text>
<text x="90.5" y="18.9">2</text>
<text x="138" y="18.9">3</text>
<text x="185.4" y="18.9">4</text>
<text x="232.9" y="18.9">5</text>
<text x="280.4" y="18.9">6</text>
<text x="327.8" y="18.9">7</text>
<text x="375.3" y="18.9">8</text>
<text x="17.2" y="46.1">A</text>
<text x="400.7" y="46.1">A</text>
<text x="17.2" y="96.6">B</text>
<text x="400.7" y="96.6">B</text>
<text x="17.1" y="147.2">C</text>
<text x="400.6" y="147.2">C</text>
<text x="17.1" y="197.7">D</text>
<text x="400.6" y="197.7">D</text>
<text x="17.2" y="248.3">E</text>
<text x="400.7" y="248.3">E</text>
<text x="43" y="275.4">1</text>
<text x="90.5" y="275.4">2</text>
<text x="138" y="275.4">3</text>
<text x="185.4" y="275.4">4</text>
<text x="232.9" y="275.4">5</text>
<text x="280.4" y="275.4">6</text>
<text x="327.8" y="275.4">7</text>
<text x="375.3" y="275.4">8</text>
</g>
<g font-size="3.6" fill="#c90d0c">
<text x="360.4" y="271.1">Sheet:</text>
<text x="374" y="271">1/1</text>
</g>
<g font-size="3.5">
<text x="4.2" y="291.8">2020/10/21</text>
<text x="22.9" y="291.8">3:44 PM /Users/rc3412/Downloads/BOTTOM_BRD_v.1.0.4.sch (Sheet: 1/1)</text>
</g>
<g font-size="3.2" fill="#c90d0c">
<text x="307.3" y="256">NYU SHANGHAI</text>
<text x="307.3" y="259.4">SWARM ROBOTICS 2020</text>
<text x="360.7" y="260.8">Swarmesh 2020 v1.0.2</text>
<text x="307.3" y="266.3">Licensing: Creative Commons</text>
<text x="307.3" y="269.7">ShareAlike 4.0 International</text>
<text x="360.7" y="265.9">2020/10/21</text>
<text x="377.6" y="265.9">3:22 PM</text>
</g>
<text font-size="2.9" fill="#808080" x="134.6" y="46.5">U3</text>
<g font-size="2.5" fill="#808080">
<text x="345" y="33.8">+5V</text>
<text x="369.5" y="35.5">XR1</text>
<text x="354.9" y="37.1">R10</text>
<text x="59.7" y="45.8">F1</text>
<text x="95.7" y="43.5">VCC</text>
<text x="118.6" y="43.5">VCC</text>
<text x="159.2" y="43.5">+3V3</text>
<text x="59.7" y="48.4">RUEF300K-2</text>
<text x="273.7" y="52.1">Q1</text>
<text x="297.9" y="50.5">EN</text>
<text x="340.3" y="48.8">IO32</text>
<text x="88.4" y="58.1">SW1</text>
<text x="112.8" y="55.7">C1</text>
<text x="166.1" y="55.7">C2</text>
<text x="188.9" y="59.4">VCC</text>
<text x="266.7" y="54.1">R4</text>
<text x="273.7" y="54.6">SS8050</text>
<text x="351.2" y="57" transform="rotate(-90 351.2 57)">R11</text>
<text x="354.7" y="55.6">+3V3</text>
<text x="369.5" y="58.9">TCRT1000</text>
<text x="134" y="65.5">AP2112K-3.3</text>
<text x="197" y="65.7">4V2</text>
<text x="219.8" y="65.7">3V3</text>
<text x="61" y="67.8">3.7V-BAT</text>
<text x="196.1" y="68.4">VCC</text>
<text x="198.4" y="70.8">V0</text>
<text x="219.1" y="70.8">DTR</text>
<text x="219.3" y="68.2">RTS</text>
<text x="266.7" y="71.8">R5</text>
<text x="345" y="66.8">+5V</text>
<text x="354.9" y="70.1">R12</text>
<text x="369.5" y="68.5">XR2</text>
<text x="57.2" y="76.6">CHG+</text>
<text x="196.1" y="76">RXD</text>
<text x="196.4" y="73.6">TXD</text>
<text x="219" y="73.3">DSR</text>
<text x="219.3" y="75.9">CTS</text>
<text x="273.7" y="74.1">SS8050</text>
<text x="273.7" y="76.7">Q2</text>
<text x="297.9" y="75.9">IO0</text>
<text x="57.2" y="81.1">CHG-</text>
<text x="195.9" y="78.4">GND</text>
<text x="218.7" y="78.4">GND</text>
<text x="340.3" y="81.8">IO33</text>
<text x="200.7" y="84.4">PROGRAMMER</text>
<text x="354.7" y="88.6">+3V3</text>
<text x="351.2" y="90.1" transform="rotate(-90 351.2 90.1)">R13</text>
<text x="369.5" y="92">TCRT1000</text>
<text x="103.3" y="97.5">VCC</text>
<text x="345" y="99.9">+5V</text>
<text x="369.5" y="101.6">XR3</text>
<text x="119.4" y="107.3">C3</text>
<text x="146.5" y="106.4">+3V3</text>
<text x="354.9" y="103.1">R14</text>
<text x="221.4" y="113.7">U1</text>
<text x="263.3" y="108.9">+3V3</text>
<text x="142.6" y="118">C5</text>
<text x="163.6" y="118">C6</text>
<text x="268.3" y="117.8">R1</text>
<text x="340.3" y="114.8">IO34</text>
<text x="108.6" y="121.8">L1</text>
<text x="179.1" y="124.6">TOUCH1</text>
<text x="181.6" y="122.1">IO0</text>
<text x="234.3" y="122.1">EN</text>
<text x="351.2" y="123.2" transform="rotate(-90 351.2 123.2)">R15</text>
<text x="354.7" y="121.6">+3V3</text>
<text x="369.5" y="125">TCRT1000</text>
<text x="94.7" y="131.9">SS14</text>
<text x="172.7" y="131.9">IO12</text>
<text x="179.1" y="127.2">TOUCH2</text>
<text x="181.6" y="129.7">IO5</text>
<text x="232.4" y="129.7">IO36</text>
<text x="268.3" y="128.7">C7</text>
<text x="57.8" y="132.6" transform="rotate(-90 57.8 132.6)">+5V</text>
<text x="172.7" y="137.6">IO14</text>
<text x="172.7" y="135.1">IO13</text>
<text x="232.4" y="137.3">IO34</text>
<text x="232.4" y="132.2">IO39</text>
<text x="345" y="132.9">+5V</text>
<text x="354.9" y="136.1">R16</text>
<text x="369.5" y="134.6">XR4</text>
<text x="75.6" y="143.2">CE8301</text>
<text x="96.2" y="138.8">D1</text>
<text x="181.6" y="142.4">E2A</text>
<text x="181.6" y="139.9">IO15</text>
<text x="232.4" y="139.9">BATLVL</text>
<text x="51.8" y="144.6">C4</text>
<text x="181.6" y="144.9">E1A</text>
<text x="181.6" y="147.5">IR1</text>
<text x="232.4" y="147.5">TXD</text>
<text x="232.4" y="144.9">RXD</text>
<text x="275.1" y="144.6">S1</text>
<text x="340.3" y="147.8">IO36</text>
<text x="181.6" y="152.6">SDA</text>
<text x="181.6" y="155.1">SCL</text>
<text x="181.6" y="150">IR2</text>
<text x="354.7" y="154.7">+3V3</text>
<text x="75.6" y="156.7">U4</text>
<text x="181.6" y="160.2">LEDS</text>
<text x="181.6" y="157.6">IRTX</text>
<text x="269.9" y="156.8">C8</text>
<text x="351.2" y="156.2" transform="rotate(-90 351.2 156.2)">R17</text>
<text x="369.5" y="158">TCRT1000</text>
<text x="172.7" y="165.3">IO27</text>
<text x="181.6" y="162.7">IO26</text>
<text x="181.6" y="167.8">IO32</text>
<text x="264" y="167.3">VCC</text>
<text x="345" y="165.9">+5V</text>
<text x="369.5" y="167.6">XR5</text>
<text x="181.6" y="170.3">IO33</text>
<text x="354.9" y="169.2">R18</text>
<text x="268.3" y="176.2">R2</text>
<text x="200.7" y="180.9">ESP32-WROOM-32D</text>
<text x="253.4" y="183">BATLVL</text>
<text x="292.1" y="183.3">IRTX</text>
<text x="330.2" y="185.9">Q4</text>
<text x="340.3" y="180.8">IO39</text>
<text x="41.3" y="188.3">JM1</text>
<text x="56.1" y="191.6">M1A</text>
<text x="173.7" y="191.5">R6</text>
<text x="268.3" y="188.9">R3</text>
<text x="305.1" y="186.6">RB</text>
<text x="327.4" y="188.4">TIP122</text>
<text x="351.2" y="189.2" transform="rotate(-90 351.2 189.2)">R19</text>
<text x="354.7" y="187.7">+3V3</text>
<text x="369.5" y="191">TCRT1000</text>
<text x="56.6" y="196.7">E1A</text>
<text x="66.8" y="193.4">+3V3</text>
<text x="91.4" y="195.9">+5V</text>
<text x="150.9" y="197.2">R7</text>
<text x="95" y="201.1">C11</text>
<text x="108" y="203.3">U2</text>
<text x="135.9" y="203" transform="rotate(-90 135.9 203)">+5V</text>
<text x="274.2" y="203.3">+5V</text>
<text x="56.1" y="204.3">M1B</text>
<text x="192.4" y="208.5">T1</text>
<text x="205" y="208.7">TOUCH1</text>
<text x="287" y="207.8">IO5</text>
<text x="343.4" y="204.2">+5V</text>
<text x="192.4" y="213.6">T2</text>
<text x="205" y="213.8">TOUCH2</text>
<text x="274.2" y="214.8">+5V</text>
<text x="41.3" y="218.8">JM2</text>
<text x="85.1" y="217">M1A</text>
<text x="144.8" y="217">M2A</text>
<text x="159.1" y="216.9">R8</text>
<text x="228.4" y="218.8">+3V3</text>
<text x="287" y="218">IO15</text>
<text x="56.1" y="222.1">M2A</text>
<text x="56.6" y="227.2">E2A</text>
<text x="66.8" y="223.9">+3V3</text>
<text x="85.5" y="224">C9</text>
<text x="146.4" y="224">C10</text>
<text x="245.7" y="222.7">I2C</text>
<text x="274.2" y="224.9">+5V</text>
<text x="319.4" y="227.8">LEDS</text>
<text x="85.1" y="232.2">M1B</text>
<text x="144.8" y="232.2">M2B</text>
<text x="173.7" y="229.6">R9</text>
<text x="236.8" y="233.2">SDA</text>
<text x="236.8" y="230.6">SCL</text>
<text x="287" y="228.1">IO26</text>
<text x="56.1" y="234.8">M2B</text>
<text x="95.3" y="242.4" transform="rotate(-90 95.3 242.4)">+5V</text>
<text x="135.9" y="242.4" transform="rotate(-90 135.9 242.4)">+5V</text>
<text x="199.2" y="243.9">+3V3</text>
<text x="233.8" y="243.9">+3V3</text>
<text x="108" y="247.5">L293D</text>
<text x="211.1" y="248.4">IR1</text>
<text x="245.7" y="248.4">IR2</text>
<text x="205.1" y="256.4">IR1</text>
<text x="239.7" y="256.4">IR2</text>
</g>
<g font-size="2.5" fill="#0dab76">
<text x="49.5" y="86.7">Note: Pads for wireless</text>
<text x="49.5" y="89.4">charging receiver</text>
<text x="266" y="140.2">Note: Reset Button</text>
<text x="75.6" y="161.6">Note: Boost should be</text>
<text x="75.6" y="164.3">compact on PCB</text>
<text x="231.8" y="209.6">Note: Leave space for</text>
<text x="231.8" y="212.2">other pins on IMU</text>
</g>
<g font-size="2.1" fill="#808080">
<text x="365.8" y="38.2">A</text>
<text x="361.6" y="43.3">CATH</text>
<text x="57.4" y="52.2">1</text>
<text x="63.3" y="53.3">1</text>
<text x="67.6" y="53.3">2</text>
<text x="73.5" y="52.2">2</text>
<text x="85.7" y="52.2">C</text>
<text x="93.1" y="49.7">A</text>
<text x="131.1" y="49.7">1</text>
<text x="137" y="50.8">VIN VOUT</text>
<text x="152.2" y="49.7">5</text>
<text x="361.6" y="53.5">COLL</text>
<text x="365.8" y="48.4">E</text>
<text x="93.1" y="54.7">B</text>
<text x="131.1" y="54.7">3</text>
<text x="137" y="55.9">EN</text>
<text x="152.2" y="59.8">2</text>
<text x="59.9" y="62.4">+</text>
<text x="70.9" y="62.4">-</text>
<text x="142.8" y="60.9">GND</text>
<text x="205.5" y="65.7">2</text>
<text x="213.9" y="65.7">1</text>
<text x="205.5" y="68.2">4</text>
<text x="205.5" y="70.7">6</text>
<text x="213.9" y="68.2">3</text>
<text x="213.9" y="70.7">5</text>
<text x="365.8" y="71.3">A</text>
<text x="53.1" y="73.8">P$1</text>
<text x="204.3" y="75.8">10</text>
<text x="205.5" y="73.3">8</text>
<text x="213.9" y="73.3">7</text>
<text x="213.9" y="75.8">9</text>
<text x="361.6" y="76.3">CATH</text>
<text x="53.1" y="78.9">P$1</text>
<text x="204.3" y="78.4">12</text>
<text x="213.9" y="78.4">11</text>
<text x="365.8" y="81.4">E</text>
<text x="361.6" y="86.5">COLL</text>
<text x="365.8" y="104.3">A</text>
<text x="361.6" y="109.3">CATH</text>
<text x="105.7" y="116.3" transform="rotate(-90 105.7 116.3)">1</text>
<text x="190.8" y="117">2</text>
<text x="196.6" y="118.1">3V3</text>
<text x="361.6" y="119.5">COLL</text>
<text x="365.8" y="114.4">E</text>
<text x="189.6" y="124.6">24</text>
<text x="189.6" y="122">25</text>
<text x="196.6" y="125.7">IO2</text>
<text x="196.6" y="123.2">IO0</text>
<text x="219.5" y="123.2">EN</text>
<text x="227.1" y="122">3</text>
<text x="105.7" y="128.4" transform="rotate(-90 105.7 128.4)">2</text>
<text x="189.6" y="127.1">26</text>
<text x="189.6" y="129.7">29</text>
<text x="196.6" y="128.2">IO4</text>
<text x="196.6" y="130.8">IO5</text>
<text x="209.4" y="130.8">SENSOR_VP</text>
<text x="227.1" y="129.7">4</text>
<text x="189.6" y="137.3">13</text>
<text x="189.6" y="132.2">14</text>
<text x="189.6" y="134.7">16</text>
<text x="196.6" y="133.3">IO12</text>
<text x="196.6" y="135.9">IO13</text>
<text x="209.3" y="133.3">SENSOR_VN</text>
<text x="227.1" y="132.2">5</text>
<text x="227.1" y="137.3">6</text>
<text x="365.8" y="137.3">A</text>
<text x="189.6" y="139.8">23</text>
<text x="189.6" y="142.4">27</text>
<text x="196.6" y="138.4">IO14</text>
<text x="196.6" y="140.9">IO15</text>
<text x="196.6" y="143.5">IO16</text>
<text x="217.8" y="138.4">IO34</text>
<text x="217.8" y="140.9">IO35</text>
<text x="227.1" y="139.8">7</text>
<text x="361.6" y="142.4">CATH</text>
<text x="89.3" y="147.3">VSS</text>
<text x="98.2" y="146.2">1</text>
<text x="189.6" y="144.9">28</text>
<text x="189.6" y="147.4">30</text>
<text x="189.6" y="150">31</text>
<text x="196.6" y="146">IO17</text>
<text x="196.6" y="148.6">IO18</text>
<text x="216.7" y="148.6">RXD0</text>
<text x="217" y="146">TXD0</text>
<text x="227.1" y="147.4">34</text>
<text x="227.1" y="144.9">35</text>
<text x="266.9" y="146.8">3*2</text>
<text x="281" y="146.8">1*2</text>
<text x="365.8" y="147.4">E</text>
<text x="72" y="151.2">2</text>
<text x="77.9" y="152.4">VOUT</text>
<text x="90.9" y="152.4">LX</text>
<text x="98.2" y="151.2">3</text>
<text x="189.6" y="152.5">33</text>
<text x="189.6" y="155.1">36</text>
<text x="196.6" y="151.1">IO19</text>
<text x="196.6" y="153.6">IO21</text>
<text x="212.6" y="153.6">SCS/CMD</text>
<text x="227.1" y="152.5">19</text>
<text x="227.1" y="155.1">20</text>
<text x="361.6" y="152.5">COLL</text>
<text x="189.6" y="160.1">10</text>
<text x="189.6" y="157.6">37</text>
<text x="196.6" y="161.3">IO25</text>
<text x="196.6" y="156.2">IO22</text>
<text x="196.6" y="158.7">IO23</text>
<text x="213.1" y="161.3">SDO/SD0</text>
<text x="213.3" y="156.2">SCK/CLK</text>
<text x="227.1" y="160.1">21</text>
<text x="189.6" y="165.2">12</text>
<text x="189.7" y="162.7">11</text>
<text x="190.8" y="167.8">8</text>
<text x="196.6" y="163.8">IO26</text>
<text x="196.6" y="166.3">IO27</text>
<text x="214.1" y="163.8">SDI/SD1</text>
<text x="227.1" y="167.8">17</text>
<text x="227.1" y="162.7">22</text>
<text x="190.8" y="170.3">9</text>
<text x="196.6" y="171.4">IO33</text>
<text x="196.6" y="168.9">IO32</text>
<text x="212.8" y="171.4">SWP/SD3</text>
<text x="213.2" y="168.9">SHD/SD2</text>
<text x="227.1" y="170.3">18</text>
<text x="365.8" y="170.3">A</text>
<text x="187.6" y="175.4">1*24</text>
<text x="196.6" y="176.5">GND</text>
<text x="326" y="177.9" transform="rotate(-90 326 177.9)">2</text>
<text x="361.6" y="175.4">CATH</text>
<text x="317.2" y="183">1</text>
<text x="361.6" y="185.5">COLL</text>
<text x="365.8" y="180.5">E</text>
<text x="326" y="190" transform="rotate(-90 326 190)">3</text>
<text x="42.5" y="192.4">1</text>
<text x="42.5" y="194.9">2</text>
<text x="42.5" y="197.4">3</text>
<text x="42.5" y="200">4</text>
<text x="42.5" y="202.5">5</text>
<text x="42.5" y="205.1">6</text>
<text x="104.4" y="206.5">1</text>
<text x="110.3" y="207.6">1-2EN</text>
<text x="120.2" y="207.6">VCC1</text>
<text x="130.6" y="206.5">16</text>
<text x="297.4" y="207.8">1</text>
<text x="104.4" y="211.6">2</text>
<text x="110.3" y="212.7">1A</text>
<text x="123.3" y="212.7">4A</text>
<text x="130.6" y="211.6">15</text>
<text x="297.4" y="210.3">2</text>
<text x="297.4" y="212.8">3</text>
<text x="104.4" y="216.6">3</text>
<text x="104.4" y="221.7">4</text>
<text x="110.3" y="217.8">1Y</text>
<text x="123.3" y="217.8">4Y</text>
<text x="130.6" y="216.6">14</text>
<text x="130.6" y="221.7">13</text>
<text x="297.4" y="217.9">1</text>
<text x="297.4" y="220.5">2</text>
<text x="42.5" y="222.8">1</text>
<text x="42.5" y="225.4">2</text>
<text x="42.5" y="227.9">3</text>
<text x="104.4" y="226.8">5</text>
<text x="110.3" y="222.8">GND1</text>
<text x="110.3" y="227.9">GND2</text>
<text x="120" y="222.8">GND3</text>
<text x="120" y="227.9">GND4</text>
<text x="130.6" y="226.8">12</text>
<text x="248.6" y="225.5">1</text>
<text x="297.4" y="223">3</text>
<text x="346.8" y="222.6" transform="rotate(-90 346.8 222.6)">VDD</text>
<text x="374.7" y="222.6" transform="rotate(-90 374.7 222.6)">VDD</text>
<text x="42.5" y="230.5">4</text>
<text x="42.5" y="233">5</text>
<text x="104.4" y="231.9">6</text>
<text x="110.3" y="233">2Y</text>
<text x="123.3" y="233">3Y</text>
<text x="130.6" y="231.9">11</text>
<text x="248.6" y="228.1">2</text>
<text x="248.6" y="230.6">3</text>
<text x="248.6" y="233.1">4</text>
<text x="297.4" y="228.1">1</text>
<text x="297.4" y="230.6">2</text>
<text x="297.4" y="233.1">3</text>
<text x="335.7" y="229.2">DI</text>
<text x="341.7" y="228.6" transform="rotate(-90 341.7 228.6)">GND</text>
<text x="343.1" y="229.2">DO</text>
<text x="363.6" y="229.2">DI</text>
<text x="369.7" y="228.6" transform="rotate(-90 369.7 228.6)">GND</text>
<text x="371" y="229.2">DO</text>
<text x="42.5" y="235.5">6</text>
<text x="104.4" y="237">7</text>
<text x="110.3" y="238.1">2A</text>
<text x="123.3" y="238.1">3A</text>
<text x="130.6" y="237">10</text>
<text x="104.4" y="242">8</text>
<text x="110.3" y="243.2">VCC2</text>
<text x="119.9" y="243.2">3-4EN</text>
<text x="130.6" y="242">9</text>
<text x="214" y="251.2">1</text>
<text x="248.6" y="251.2">1</text>
<text x="214" y="253.8">2</text>
<text x="214" y="256.3">3</text>
<text x="248.6" y="253.8">2</text>
<text x="248.6" y="256.3">3</text>
</g>
<g font-size="1.8" fill="#808080">
<text x="351.1" y="36.8">100</text>
<text x="351" y="51.6" transform="rotate(-90 351 51.6)">10k</text>
<text x="112.8" y="58">22uF</text>
<text x="166.1" y="58">22uF</text>
<text x="266.7" y="56.4">10k</text>
<text x="351.1" y="69.8">100</text>
<text x="266.7" y="74.1">10k</text>
<text x="351" y="84.6" transform="rotate(-90 351 84.6)">10k</text>
<text x="351.1" y="102.8">100</text>
<text x="119.2" y="109.3">100nF</text>
<text x="268.3" y="119.7">10k</text>
<text x="351" y="117.6" transform="rotate(-90 351 117.6)">10k</text>
<text x="108.6" y="124.3">47uH</text>
<text x="142.6" y="120.2">22uF</text>
<text x="163.6" y="120.2">100nF</text>
<text x="268.3" y="130.4">100nF</text>
<text x="351.1" y="135.9">100</text>
<text x="51.8" y="146.9">100uF</text>
<text x="351" y="150.7" transform="rotate(-90 351 150.7)">10k</text>
<text x="270.1" y="158.8">100nF</text>
<text x="351.1" y="168.9">100</text>
<text x="268.4" y="178.3">47k</text>
<text x="305.4" y="181.3">1k</text>
<text x="351" y="183.7" transform="rotate(-90 351 183.7)">10k</text>
<text x="268.4" y="191">10k</text>
<text x="173.7" y="193.4">10k</text>
<text x="150.8" y="199.1">10k</text>
<text x="95" y="206">100nF</text>
<text x="159.1" y="218.8">10k</text>
<text x="85.5" y="226.3">100nF</text>
<text x="146.4" y="226.3">100nF</text>
<text x="173.7" y="231.5">10k</text>
</g>
<g font-size="1.8" fill="#c90d0c">
<text x="336.9" y="217.5">WS2812B</text>
<text x="364.8" y="217.5">WS2812B</text>
</g>
</svg>
